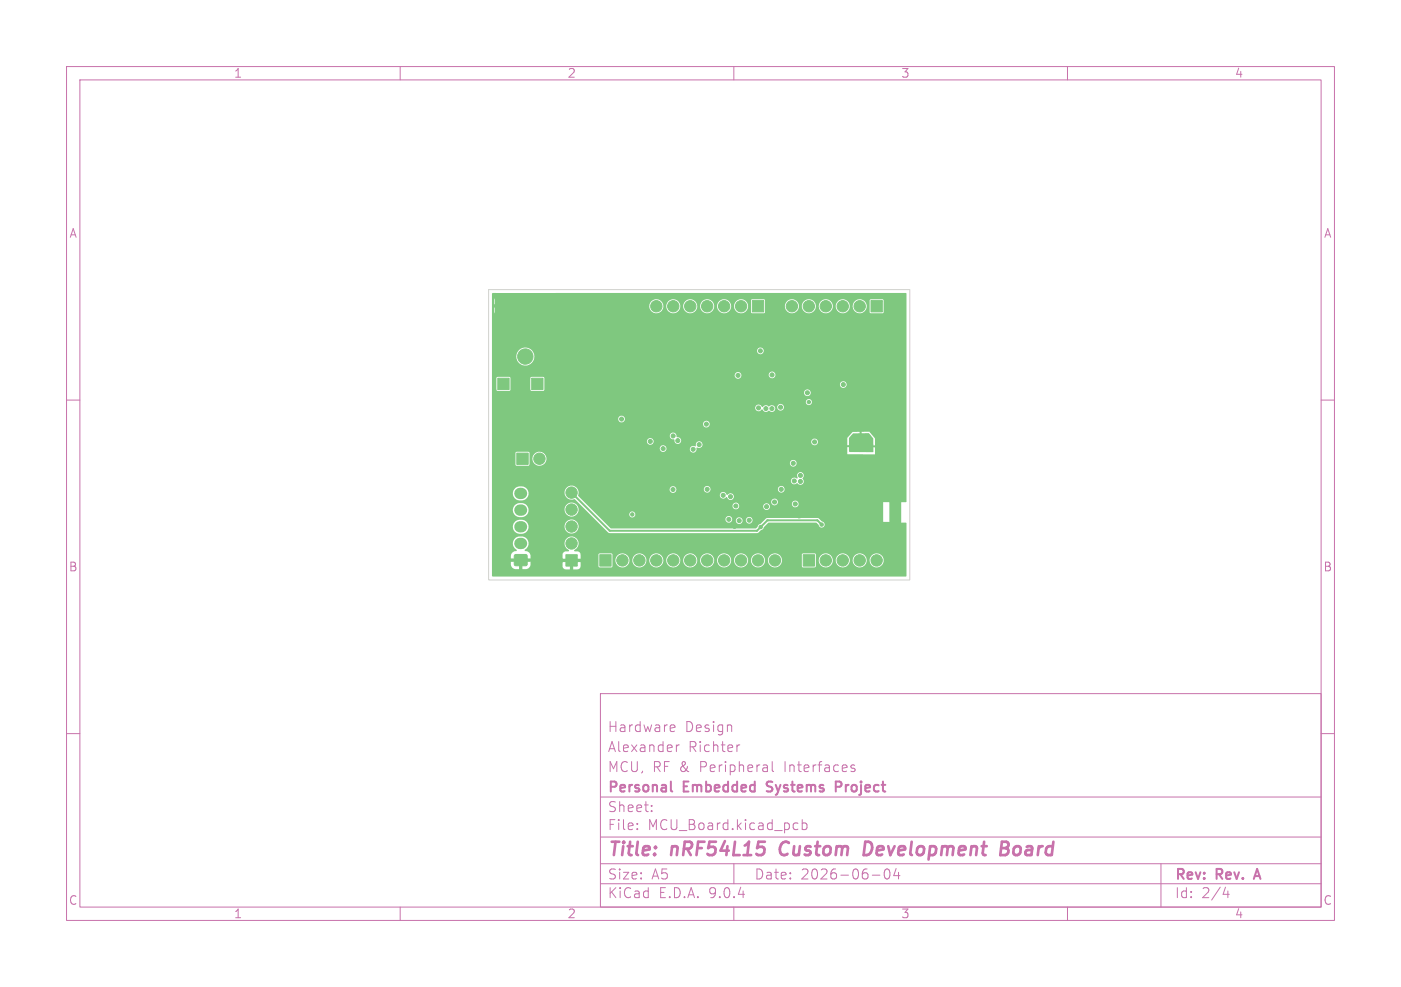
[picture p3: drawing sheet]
<svg xmlns="http://www.w3.org/2000/svg" width="210mm" height="148mm" viewBox="0 0 210 148" stroke-linecap="round" stroke-linejoin="round" font-family="sans-serif">
<g fill="none" stroke="#c872ab" stroke-width=".15">
<path d="M10 10h190v128h-190zM12 12h186v124h-186zM60 10v2M110 10v2M160 10v2M10 60h2M198 60h2M10 110h2M90 104h108v32h-108zM90 119.5h108M100.7 108.7l.4 .1 .1 .3-.7 .1M101.1 109.6l-.4 .1"/>
<path d="M101.4 111.7v1M101.8 111.7l-.3 .1-.1 .2M110.9 111.7l-.3 .1-.1 .2M115.8 114.2v1.3l.2 .2M127.6 115.1l.5 .2 .1 .2-.2 .2-.5-.1M127.6 114.8h.5M198 110h2M60 136v2M90 132.5h108M90 129.5h108M90 125.5h108M95.5 124.3v.1"/>
<path d="M95.5 123.5v.1M97.7 121.6v.1M97.7 120.8v.1M110 136v2M110 129.5v3M119.2 123.4l.4 .1M119.6 124.3l-.4 .1M120.3 123.5l.4-.1 .3 .3v.4l-.2 .2h-.5M120.3 122.9v1.5M130.8 131.2h1.1M132.7 130.5a1.02 1.02 0 0 0 .2 1.3h.1a.91 .91 0 0 0 .3-1.3M134.3 130.2l-.3 1.1h.9"/>
<path d="M134.7 130.8v1M160 136v2M174 129.5v6.5M183.7 133l-.4 1.1h1M184.1 133.6v1"/>
</g>
<path d="M100.6 117.2v1.3l.2 .2M114.9 118.6l.2 .1M115 117.3v.5M126 117.3l-.7-.1v1.5M126 117.9l-.7 .1M188.1 131.4h.7M188.4 130.3l-.5 1.5" fill="none" stroke="#c872ab" stroke-width=".3"/>
<path d="M117.2 126.5a1.27 1.27 0 0 0 0 1.6M130.5 126.3l-.8-.1-.2 2h.4l.5-.3M150.1 127.2h.6M150.2 126.2h.7a.49 .49 0 0 1 .3 .6 .49 .49 0 0 1-.5 .4l.3 .1a.58 .58 0 0 1-.3 .9h-.8z" fill="none" stroke="#c872ab" stroke-width=".4"/>
<g fill="#7fc87f" stroke="#7fc87f" stroke-width=".15">
<path d="M120.4 83.2h1.7v1.7h-1.7z"/>
<path d="M79.7 45h1.7v1.7h-1.7z"/>
<path d="M77.5 67.9h1.7v1.7h-1.7z"/>
<path d="M112.8 45.1h1.7v1.7h-1.7z"/>
<path d="M130.6 45.1h1.7v1.7h-1.7z"/>
<path d="M77.7 48.9h2.1v2.1h-2.1z"/>
<path d="M89.9 83.2h1.7v1.7h-1.7z"/>
<path d="M84.8 83.2h1.7v1.7h-1.7z"/>
<path d="M74.6 56.7h1.7v1.7h-1.7z"/>
<path d="M74.6 45h1.7v1.7h-1.7z"/>
<path d="M79.7 56.7h1.7v1.7h-1.7z"/>
<path d="M77.2 83.2h1.8v1.6h-1.8z"/>
<circle cx="123.8" cy="84" r=".85"/>
<circle cx="126.3" cy="84" r=".85"/>
<circle cx="128.9" cy="84" r=".85"/>
<circle cx="131.4" cy="84" r=".85"/>
<circle cx="80.9" cy="68.8" r=".85"/>
<circle cx="111.1" cy="45.9" r=".85"/>
<circle cx="108.5" cy="45.9" r=".85"/>
<circle cx="106" cy="45.9" r=".85"/>
<circle cx="103.5" cy="45.9" r=".85"/>
<circle cx="100.9" cy="45.9" r=".85"/>
<circle cx="98.4" cy="45.9" r=".85"/>
<circle cx="128.9" cy="45.9" r=".85"/>
<circle cx="126.3" cy="45.9" r=".85"/>
<circle cx="123.8" cy="45.9" r=".85"/>
<circle cx="121.2" cy="45.9" r=".85"/>
<circle cx="118.7" cy="45.9" r=".85"/>
<circle cx="78.7" cy="53.5" r="1.15"/>
<circle cx="93.3" cy="84" r=".85"/>
<circle cx="95.8" cy="84" r=".85"/>
<circle cx="98.4" cy="84" r=".85"/>
<circle cx="100.9" cy="84" r=".85"/>
<circle cx="103.5" cy="84" r=".85"/>
<circle cx="106" cy="84" r=".85"/>
<circle cx="108.5" cy="84" r=".85"/>
<circle cx="111.1" cy="84" r=".85"/>
<circle cx="113.6" cy="84" r=".85"/>
<circle cx="116.2" cy="84" r=".85"/>
<circle cx="85.7" cy="81.5" r=".85"/>
<circle cx="85.7" cy="79" r=".85"/>
<circle cx="85.7" cy="76.4" r=".85"/>
<circle cx="85.7" cy="73.9" r=".85"/>
<circle cx="122.9" cy="63.3" r=".3"/>
<circle cx="119.8" cy="65.4" r=".3"/>
<circle cx="129" cy="65.6" r=".3"/>
<circle cx="101.9" cy="48.7" r=".3"/>
<circle cx="104.6" cy="51.4" r=".3"/>
<circle cx="124.7" cy="80" r=".3"/>
<circle cx="110.1" cy="78.9" r=".3"/>
<circle cx="119.8" cy="77.4" r=".3"/>
<circle cx="105" cy="78.8" r=".3"/>
<circle cx="106.7" cy="76.3" r=".3"/>
<circle cx="129" cy="64.1" r=".25"/>
<circle cx="125.8" cy="52.1" r=".3"/>
<circle cx="102.4" cy="51" r=".3"/>
<circle cx="116.5" cy="65.5" r=".3"/>
<circle cx="131.6" cy="66.9" r=".25"/>
<circle cx="120.3" cy="80.5" r=".3"/>
<circle cx="116" cy="79" r=".3"/>
<circle cx="122.5" cy="48.3" r=".3"/>
<circle cx="126.1" cy="66.9" r=".25"/>
<circle cx="121" cy="61.3" r=".3"/>
<circle cx="80.2" cy="84" r=".3"/>
<circle cx="127.7" cy="66.9" r=".3"/>
<circle cx="130.1" cy="48.3" r=".3"/>
<circle cx="116.2" cy="48.3" r=".3"/>
<circle cx="102.6" cy="75.1" r=".3"/>
<circle cx="106.9" cy="51.7" r=".3"/>
<circle cx="120" cy="48.3" r=".3"/>
<circle cx="126.5" cy="77.5" r=".3"/>
<circle cx="110.2" cy="51.6" r=".3"/>
<circle cx="99.6" cy="50.6" r=".3"/>
<circle cx="117.9" cy="65.4" r=".3"/>
<circle cx="125" cy="48.3" r=".3"/>
<circle cx="130.4" cy="66.9" r=".3"/>
<circle cx="84.1" cy="84" r=".3"/>
<circle cx="112.3" cy="60.4" r=".3"/>
<circle cx="121.2" cy="60.3" r=".25"/>
<circle cx="123.2" cy="78.7" r=".25"/>
<circle cx="105.9" cy="63.6" r=".3"/>
<circle cx="93.2" cy="62.8" r=".3"/>
<circle cx="114" cy="79" r=".25"/>
<circle cx="122.1" cy="66.3" r=".3"/>
<circle cx="115.7" cy="56.2" r=".3"/>
<circle cx="114" cy="52.6" r=".3"/>
<circle cx="110.6" cy="56.3" r=".3"/>
<circle cx="119.1" cy="72.1" r=".3"/>
<circle cx="97.5" cy="66.2" r=".3"/>
<circle cx="118.9" cy="69.5" r=".3"/>
<circle cx="126.4" cy="57.7" r=".3"/>
<circle cx="94.8" cy="77.1" r=".25"/>
<circle cx="114.9" cy="76" r=".3"/>
<circle cx="100.9" cy="73.4" r=".3"/>
<circle cx="116.1" cy="75.3" r=".3"/>
<circle cx="110.8" cy="78.1" r=".3"/>
<circle cx="106" cy="73.4" r=".3"/>
<circle cx="110.3" cy="75.9" r=".3"/>
<circle cx="109.2" cy="77.9" r=".3"/>
<circle cx="117" cy="61.1" r=".3"/>
<circle cx="114.8" cy="61.3" r=".3"/>
<circle cx="104.8" cy="66.7" r=".3"/>
<circle cx="119.2" cy="75.6" r=".3"/>
<circle cx="121" cy="58.9" r=".3"/>
<circle cx="103.9" cy="67.4" r=".3"/>
<circle cx="112.3" cy="78" r=".3"/>
<circle cx="101.6" cy="66.1" r=".3"/>
<circle cx="117.1" cy="73.4" r=".3"/>
<circle cx="109.5" cy="74.5" r=".3"/>
<circle cx="113.7" cy="61.2" r=".3"/>
<circle cx="115.7" cy="61.3" r=".3"/>
<circle cx="120" cy="72.2" r=".3"/>
<circle cx="120" cy="71.3" r=".3"/>
<circle cx="108.4" cy="74.3" r=".3"/>
<circle cx="99.4" cy="67.3" r=".3"/>
<circle cx="100.9" cy="65.4" r=".3"/>
</g>
<path d="M77.9 79h.3M77.9 76.5h.3M77.9 74h.3M77.9 81.5h.3" fill="none" stroke="#7fc87f" stroke-width="1.7"/>
<path d="M85.7 73.9l5.7 5.7h22.1l1.5-1.6h7.5l.7 .7M127.7 66.9h-1.6M129 64.1v1.5M130.4 66.9h1.2M131.6 66.9h.1" fill="none" stroke="#7fc87f" stroke-width=".3"/>
<g fill="#7fc87f">
<path d="M74.3 43.9h9v8h-9z"/>
<path d="M127.8 65h2.5l.6 .8v1.9l-3.6 .1v-2.1z"/>
<path d="M73.8 44l.5-.1v.7l-.2 .4v.6h.2v.5h-.2v.7l.2 .3v4.8h9v-6.1h14v.2a1.06 1.06 0 0 0 1.2 1 1.06 1.06 0 0 0 .9-1.2h.5v.2a1.06 1.06 0 0 0 1.1 1 1.06 1.06 0 0 0 1-1.2h.4v.2a1.06 1.06 0 0 0 1.2 1 1.06 1.06 0 0 0 .9-1.2h.5v.2a1.06 1.06 0 0 0 1.1 1 1.06 1.06 0 0 0 1-1.2h.4v.2a1.06 1.06 0 0 0 1.1 1 1.06 1.06 0 0 0 1-1.2h.4v.2a1.05 1.05 0 0 0 1.6 .8 1.05 1.05 0 0 0 .1-1.7h.9v1.7l.2 .2h1.8l.1-.2v-1h3a1.06 1.06 0 0 0 1 1.2 1.06 1.06 0 0 0 1.1-1.2h.4v.2a1.06 1.06 0 0 0 1.1 1 1.06 1.06 0 0 0 1-1.2h.4v.2a1.06 1.06 0 0 0 1.2 1 1.06 1.06 0 0 0 .9-1.2h.5v.2a1.06 1.06 0 0 0 1.1 1 1.06 1.06 0 0 0 1-1.2h.4v.2a1.05 1.05 0 0 0 1.6 .8 1.05 1.05 0 0 0 .1-1.7h.9v1.7l.1 .2h1.8l.1-.1 .1-1.8-.2-.2h-1.8l-.1 .2-1-.1a1.06 1.06 0 0 0-1.6 .8h-.4l-.1-.2a1.06 1.06 0 0 0-1.1-.7 1.06 1.06 0 0 0-.9 .9h-.5v-.2a1.06 1.06 0 0 0-1.1-.7 1.06 1.06 0 0 0-1 .9h-.4v-.2a1.06 1.06 0 0 0-1.2-.7 1.06 1.06 0 0 0-.9 .9h-.4l-.1-.2a1.06 1.06 0 0 0-1.1-.7 1.06 1.06 0 0 0-.9 .9h-3v-.7l-.2-.2h-1.7l-.2 .2h-.9a1.05 1.05 0 0 0-1.7 .7h-.4v-.2a1.06 1.06 0 0 0-1.2-.7 1.06 1.06 0 0 0-.9 .9h-.4l-.1-.2a1.06 1.06 0 0 0-1.1-.7 1.06 1.06 0 0 0-.9 .9h-.5v-.2a1.06 1.06 0 0 0-1.1-.7 1.06 1.06 0 0 0-1 .9h-.4l-.1-.2a1.06 1.06 0 0 0-1.1-.7 1.06 1.06 0 0 0-.9 .9h-.5v-.2a1.06 1.06 0 0 0-1.1-.7 1.06 1.06 0 0 0-1 .9h-14v-1.9h52.5l.1 31.3-.1 .1h-.7v3.1h.7l.1 .1v7.9h-62.1l-.1-3.1h2.9v.4h1.1v.5h-1.1a.91 .91 0 0 0 .2 1 .91 .91 0 0 0 1 .1v-.9h.5v.9h.5a.83 .83 0 0 0 .7-1.1h-1v-.5h1v-.6h4.8v.7h.9v.5h-.9v.7l.2 .2 .2 .2h.7v-.9h.5v.9h.7l.4-.3v-.8h-.9v-.5h.9v-.6h2.7v1.7l.2 .2h1.8l.1-.2v-1h.4v.2a1.06 1.06 0 0 0 1.2 1 1.06 1.06 0 0 0 .9-1.2h.5v.2a1.06 1.06 0 0 0 1.1 1 1.06 1.06 0 0 0 1-1.2h.4v.2a1.06 1.06 0 0 0 1.2 1 1.06 1.06 0 0 0 .9-1.2h.5v.2a1.06 1.06 0 0 0 1.1 1 1.06 1.06 0 0 0 1-1.2h.4v.2a1.06 1.06 0 0 0 1.2 1 1.06 1.06 0 0 0 .9-1.2h.5v.2a1.06 1.06 0 0 0 1.1 1 1.06 1.06 0 0 0 1-1.2h.4v.2a1.06 1.06 0 0 0 1.1 1 1.06 1.06 0 0 0 1-1.2h.4v.2a1.06 1.06 0 0 0 1.2 1 1.06 1.06 0 0 0 .9-1.2h.5v.2a1.06 1.06 0 0 0 1.1 1 1.06 1.06 0 0 0 1-1.2h.4v.2a1.05 1.05 0 0 0 1.6 .8 1.05 1.05 0 0 0 .1-1.7h3.4v1.7l.2 .2h1.8l.1-.2v-1h.4a1.06 1.06 0 0 0 1.1 1.2 1.06 1.06 0 0 0 1-1.2h.5v.2a1.06 1.06 0 0 0 1.1 1 1.06 1.06 0 0 0 1-1.2h.4v.2a1.06 1.06 0 0 0 1.2 1 1.06 1.06 0 0 0 .9-1.2h.5v.2a1.06 1.06 0 0 0 1.6 .8 1.06 1.06 0 0 0 0-1.8 1.06 1.06 0 0 0-1.6 .8h-.5v-.2a1.06 1.06 0 0 0-1.1-.7 1.06 1.06 0 0 0-1 .9h-.4l-.1-.2a1.06 1.06 0 0 0-1.1-.7 1.06 1.06 0 0 0-.9 .9h-.5v-.2a1.06 1.06 0 0 0-1.1-.7 1.06 1.06 0 0 0-1 .9h-.4v-.7l-.2-.2h-1.7l-.2 .2h-3.4a1.05 1.05 0 0 0-1.7 .7h-.4l-.1-.2a1.06 1.06 0 0 0-1.1-.7 1.06 1.06 0 0 0-.9 .9h-.5v-.2a1.06 1.06 0 0 0-1.1-.7 1.06 1.06 0 0 0-1 .9h-.4v-.2a1.06 1.06 0 0 0-1.2-.7 1.06 1.06 0 0 0-.9 .9h-.4l-.1-.2a1.06 1.06 0 0 0-1.1-.7 1.06 1.06 0 0 0-.9 .9h-.5v-.2a1.06 1.06 0 0 0-1.1-.7 1.06 1.06 0 0 0-1 .9h-.4l-.1-.2a1.06 1.06 0 0 0-1.1-.7 1.06 1.06 0 0 0-.9 .9h-.5v-.2a1.06 1.06 0 0 0-1.1-.7 1.06 1.06 0 0 0-1 .9h-.4l-.1-.2a1.06 1.06 0 0 0-1.1-.7 1.06 1.06 0 0 0-.9 .9h-.5v-.2a1.06 1.06 0 0 0-1.1-.7 1.06 1.06 0 0 0-1 .9h-.4v-.7l-.1-.2h-1.8l-.2 .2h-2.7l-.2-.5h-.7v-.2a1.06 1.06 0 0 0 .4-1.7 1.06 1.06 0 0 0-1.7 .1 1.06 1.06 0 0 0 .5 1.6l-.1 .2h-.6l-.3 .4h-4.8a.98 .98 0 0 0-.9-.5l.1-.2a1.11 1.11 0 0 0 .4-1.4 1.11 1.11 0 0 0-1.5-.5 1.08 1.08 0 0 0-.7 .9 1.08 1.08 0 0 0 .6 1.1l-.1 .1a.85 .85 0 0 0-.8 .7h-2.9v-4.4h3.2v.2a1.18 1.18 0 0 0 1.3 1 1.18 1.18 0 0 0 1-1.2h5.4v.2a1.06 1.06 0 0 0 1.6 .8 1.06 1.06 0 0 0 0-1.8 1.06 1.06 0 0 0-1.6 .8h-5.4v-.2a1.21 1.21 0 0 0-1.2-.8 1.21 1.21 0 0 0-1.1 1h-3.2v-2.5h3.2v.2a1.18 1.18 0 0 0 1.3 1 1.18 1.18 0 0 0 1-1.3h5.4v.2a1.06 1.06 0 0 0 1.6 .8 1.06 1.06 0 0 0 0-1.8 1.06 1.06 0 0 0-1.6 .8h-5.4v-.1a1.21 1.21 0 0 0-1.2-.8 1.21 1.21 0 0 0-1.1 1h-3.2v-2.5h3.2v.2a1.18 1.18 0 0 0 1.3 1 1.18 1.18 0 0 0 1-1.3h5.4a1.14 1.14 0 0 0 1.6 1.1l5.2 5h22.1l.8-.5 .2-.3 .7-.7h7.1l.4 .3a.45 .45 0 0 0 .7 .3 .45 .45 0 0 0 0-.7h9.9v-3h-.9v3h-9l-.8-.6h-7.6l-1.3 1-.4 .5h-21.7l-1.5-1.4h18.6a.5 .5 0 0 0 .4 .6 .5 .5 0 0 0 .6-.4h.6v.1a.5 .5 0 0 0 .6 .5 .5 .5 0 0 0 .4-.7h.5v.2a.5 .5 0 0 0 .8 .3 .5 .5 0 0 0 0-.8 .5 .5 0 0 0-.8 .3h-.5a.5 .5 0 0 0-.6-.3 .5 .5 0 0 0-.4 .4l-.6-.1a.5 .5 0 0 0-.4-.5 .5 .5 0 0 0-.6 .4h-18.6l-.7-.7h4.9v.1a.45 .45 0 0 0 .7 .3 .45 .45 0 0 0 0-.7 .45 .45 0 0 0-.7 .3h-4.9l-1.3-1.3h21.7v.1a.5 .5 0 0 0 .5 .5 .5 .5 0 0 0 .5-.5h3.6v.1a.5 .5 0 0 0 .8 .4 .5 .5 0 0 0 0-.9 .5 .5 0 0 0-.8 .4h-3.6v-.1a.51 .51 0 0 0-.5-.4 .51 .51 0 0 0-.5 .4h-21.7l-.6-.6h28.1v.1a.5 .5 0 0 0 .4 .5 .5 .5 0 0 0 .5-.3h2.2v.1a.5 .5 0 0 0 .8 .4 .5 .5 0 0 0 0-.9 .5 .5 0 0 0-.8 .4h-2.1a.5 .5 0 0 0-.4-.7 .5 .5 0 0 0-.6 .4h-28.1l-.9-.9 .1-.1h21.2a.57 .57 0 0 0 .4 .5 .57 .57 0 0 0 .6-.2 .53 .53 0 0 0 .5 .5 .53 .53 0 0 0 .6-.5 .53 .53 0 0 0-.4-.5h-.3l-.3 .2-.1-.1a.5 .5 0 0 0-.6-.3 .5 .5 0 0 0-.4 .4h-21.2v-.4l-.1-.5h13.8a.5 .5 0 0 0 .5 .6 .5 .5 0 0 0 .5-.6h4.1v.1a.5 .5 0 0 0 .6 .5 .5 .5 0 0 0 .4-.6h10.1v.1a.5 .5 0 0 0 .8 .4 .5 .5 0 0 0 0-.9 .5 .5 0 0 0-.8 .4h-10.1v-.1a.5 .5 0 0 0-.6-.3 .5 .5 0 0 0-.4 .4h-4.1l-.1-.1a.5 .5 0 0 0-.5-.3 .5 .5 0 0 0-.4 .4h-13.8l-.1-.1a1.06 1.06 0 0 0-1.1-.3 1.06 1.06 0 0 0-.8 .9h-5.4v-.1a1.21 1.21 0 0 0-1.2-.8 1.21 1.21 0 0 0-1.1 1h-3.2v-1.8h44.9v.1a.57 .57 0 0 0 .9 .3h.1a.52 .52 0 0 0 .8 0 .52 .52 0 0 0-.1-.7 .53 .53 0 0 0 .1-.8 .53 .53 0 0 0-.7-.1 .53 .53 0 0 0-.1 .8l-.1 .1-.1-.1a.5 .5 0 0 0-.8 .4h-44.9v-4.2h3.6v1.8l.1 .1h1.8l.2-.1v-1h.4a1.05 1.05 0 0 0 .7 1.1 1.05 1.05 0 0 0 1.2-.4h36.7v.1a.5 .5 0 0 0 .8 .4 .5 .5 0 0 0 0-.9 .5 .5 0 0 0-.8 .4h-36.7l.1-.1a1.06 1.06 0 0 0-.6-1.5 1.06 1.06 0 0 0-1.4 .9h-.4v-.8l-.2-.1-1.8-.1-.1 .2h-3.6v-.7h25.2a.5 .5 0 0 0 .4 .6 .5 .5 0 0 0 .6-.5h3.5v.1a.54 .54 0 0 0 .7 .4 .54 .54 0 0 0 .3-.7 .54 .54 0 0 0 .8-.1 .54 .54 0 0 0-.1-.8h16.5a.5 .5 0 0 0 .6 .6 .5 .5 0 0 0 .3-.8 .5 .5 0 0 0-.9 .1l-16.6 .1a.56 .56 0 0 0-.6 .1 .56 .56 0 0 0-.1 .6h-.2a.5 .5 0 0 0-.7 .4h-3.5v-.1a.51 .51 0 0 0-.5-.4 .51 .51 0 0 0-.5 .4h-25.2v-1.1h23.3v.2a.5 .5 0 0 0 .7 .3 .5 .5 0 0 0 0-.8 .5 .5 0 0 0-.7 .3h-23.3v-.8h26.7l.2 .5 .5 .1a.52 .52 0 0 0 .6 .7 .52 .52 0 0 0 .2-.9h25.1v2.4h4.2v-2.4l-.9-1-2.5 .1-.8 .9h-25.1l-.4-.1-.1-.2a.51 .51 0 0 0-.4-.5 .51 .51 0 0 0-.6 .4h-26.7v-1.8h31.7v.2a.5 .5 0 0 0 .8 .3 .5 .5 0 0 0 0-.8 .5 .5 0 0 0-.8 .3h-31.7v-.7h19v.1a.5 .5 0 0 0 .7 .4 .5 .5 0 0 0 0-.9 .5 .5 0 0 0-.7 .4h-19v-1.7h39.5v.1a.56 .56 0 0 0 .5 .5 .56 .56 0 0 0 .5-.3l.1 .1a.6 .6 0 0 0 1 .1 .51 .51 0 0 0 .7 .1 .51 .51 0 0 0 .1-.7h.4v.1a.5 .5 0 0 0 .8 .4 .5 .5 0 0 0 0-.9 .5 .5 0 0 0-.8 .4h-.4a.59 .59 0 0 0-.9 0l-.1-.1a.6 .6 0 0 0-.8 .1 .56 .56 0 0 0-.6-.3 .56 .56 0 0 0-.5 .4h-39.5v-.9h47.1v.2a.45 .45 0 0 0 .7 .3 .45 .45 0 0 0 0-.8 .45 .45 0 0 0-.7 .3h-47.1v-1.4h46.8v.2a.5 .5 0 0 0 .8 .3 .5 .5 0 0 0 0-.8 .5 .5 0 0 0-.8 .3h-46.8v-2.1h.7v1.7l.2 .2h1.9v-1.9h3v1.7l.2 .2h1.8l.1-.2v-.8h44.3v.1a.5 .5 0 0 0 .8 .4 .5 .5 0 0 0 0-.9 .5 .5 0 0 0-.8 .4h-44.3v-.9l-.2-.2h-1.7l-.2 .2h-3l-.2-.2h-1.7l-.2 .2h-.7v-.5h36.4a.5 .5 0 0 0 .6 .6 .5 .5 0 0 0 .4-.6h4.1v.1a.5 .5 0 0 0 .8 .3 .5 .5 0 0 0 0-.8 .5 .5 0 0 0-.8 .4l-4.1-.1a.5 .5 0 0 0-.5-.3 .5 .5 0 0 0-.5 .4h-36.4v-2.8h3.7v.2a1.35 1.35 0 0 0 1.9 1.1 1.35 1.35 0 0 0 .4-2.1h33.8v.1a.5 .5 0 0 0 .8 .3 .5 .5 0 0 0 0-.8 .5 .5 0 0 0-.8 .4h-33.8l-.1-.2a1.36 1.36 0 0 0-2.2 1h-3.7z"/>
</g>
<path d="M73.2 43.4h63.2v43.6h-63.2z" fill="none" stroke="#d0d2cd" stroke-width=".15"/>
<g font-size="2.8" fill="#c872ab">
<text x="91" y="128.9">Title:</text>
<text x="100.7" y="128.9">nRF54L15</text>
<text x="117.8" y="128.9">Custom</text>
<text x="131.1" y="128.9">Development</text>
<text x="152.4" y="128.9">Board</text>
</g>
<g font-size="2.1" fill="#c872ab">
<text x="91" y="113">Alexander</text>
<text x="91" y="110">Hardware</text>
<text x="102.7" y="110">Design</text>
<text x="103.2" y="113">Richter</text>
<text x="91" y="119.2">Personal</text>
<text x="91" y="116">MCU, RF &amp;</text>
<text x="102.5" y="119.2">Embedded</text>
<text x="105" y="116">Peripheral</text>
<text x="115.6" y="119.2">Systems</text>
<text x="117.8" y="116">Interfaces</text>
<text x="126.5" y="119.2">Project</text>
<text x="91" y="124.7">File:</text>
<text x="91" y="122">Sheet:</text>
<text x="97.1" y="124.7">MCU_Board.kicad_pcb</text>
<text x="91" y="134.9">KiCad</text>
<text x="91" y="132.1">Size:</text>
<text x="97.7" y="132.1">A5</text>
<text x="98.7" y="134.9">E.D.A.</text>
<text x="106.3" y="134.9">9.0.4</text>
<text x="113" y="132.1">Date:</text>
<text x="120" y="132.1">2026-06-04</text>
<text x="176" y="132.3">Rev:</text>
<text x="176" y="134.9">Id:</text>
<text x="180.1" y="134.9">2/4</text>
<text x="182.4" y="132.3">Rev.</text>
<text x="188.8" y="132.3">A</text>
</g>
<g font-size="1.8" fill="#c872ab">
<text x="35" y="11.9">1</text>
<text x="85" y="11.9">2</text>
<text x="135" y="11.9">3</text>
<text x="185" y="11.9">4</text>
<text x="10.3" y="35.9">A</text>
<text x="198.4" y="35.9">A</text>
<text x="10.2" y="85.9">B</text>
<text x="198.3" y="85.9">B</text>
<text x="10.2" y="135.9">C</text>
<text x="35" y="137.9">1</text>
<text x="85" y="137.9">2</text>
<text x="135" y="137.9">3</text>
<text x="185" y="137.9">4</text>
<text x="198.3" y="135.9">C</text>
</g>
</svg>
